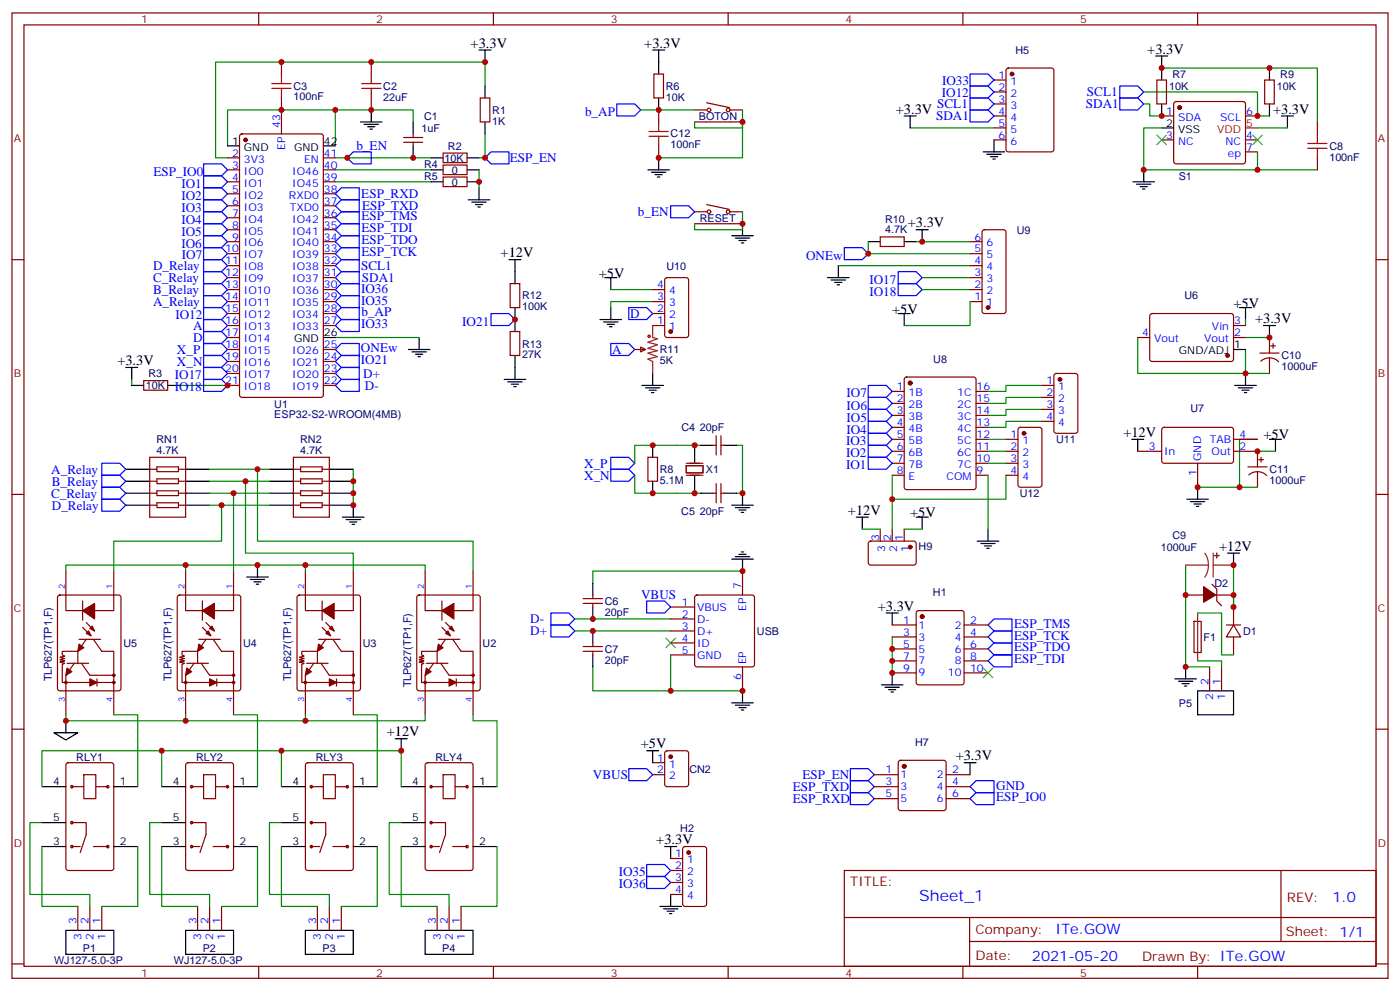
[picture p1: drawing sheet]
<svg xmlns="http://www.w3.org/2000/svg" width="412mm" height="292mm" viewBox="0 0 412 292" stroke-linecap="round" stroke-linejoin="round" font-family="sans-serif">
<g fill="none" stroke="#870000" stroke-width=".35">
<path d="M3.5 3.8h405.4v284.3h-405.4zM7.1 7.3h398.2v277.3h-398.2zM76.2 3.8v3.5M82.9 18.3v3.5M109.4 18.3v3.5M145.3 3.8v3.5M214.5 3.8v3.5M283.6 3.8v3.5M352.8 3.8v3.5M70.8 39.6l.5-.2h23.2l.7 .5v76.4l-.4 .7-23.5 .1-.7-.5v-76.5zM82.9 28.9v10.5M109.4 28.9v3.5"/>
<path d="M121.7 39.4v1.1M141.5 28.9h2.8v7h-2.8zM192.6 21.8h2.8v7.1h-2.8zM194 32.4v3.5M204.6 35.9h14.1M204.6 32.4h3.5M208.1 30.3l6.7 1.4M215.2 32.4h3.5M292.8 34.1h3.5M292.8 23.6h3.5M292.8 27.1h3.5M292.8 30.6h3.5"/>
<path d="M292.8 37.7h3.5M296.6 20.2l.4-.2h12.7l.7 .5v23.5l-.4 .7h-13l-.6-.4-.1-23.6zM340.8 23.6h2.8v7h-2.8zM342.2 34.1h3.5M346 30.1l.4-.2h19.8l.5 .2 .2 .5v17l-.2 .5-.5 .2h-19.8l-.5-.3-.2-.4v-17zM366.9 34.1h3.5M372.5 23.6h2.9v7h-2.9zM388.1 35.9v3.5M67 46.5h3.6M67 50h3.6M67 53.6h3.6M67 57.1h3.6"/>
<path d="M95.2 46.5h3.6M95.2 50h3.6M95.2 53.6h3.6M95.2 57.1h3.6M118.9 41.9h5.6M118.9 40.5h5.6M121.7 41.9v1.1M130.5 48.6h7.1v2.8h-7.1zM130.5 52.1h7.1v2.9h-7.1zM130.5 45.1h7.1v2.8h-7.1zM194 43v3.5M292.8 41.2h3.5"/>
<path d="M342.2 41.2h3.5M366.9 41.2h3.5M366.9 44.7h3.5M388.1 46.5v3.5M3.5 76.5h3.6M67 60.6h3.6M67 64.1h3.6M67 67.7h3.6M67 71.2h3.6M67 74.7h3.6M67 78.2h3.6M95.2 60.6h3.6"/>
<path d="M95.2 64.1h3.6M95.2 67.7h3.6M95.2 71.2h3.6M95.2 74.7h3.6M95.2 78.2h3.6M204.6 65.9h14.1M204.6 62.4h3.5M208.1 60.3l6.7 1.4M215.2 62.4h3.5M259.3 69.8h7v2.8h-7zM285.8 71.2h3.5M285.8 74.7h3.5"/>
<path d="M285.8 78.2h3.5M289.5 67.9l.5-.2h5.6l.7 .4v23.6l-.4 .6-5.9 .1-.7-.5v-23.5zM405.3 76.5h3.6M67 81.8h3.6M67 85.3h3.6M67 88.8h3.6M67 92.4h3.6M67 95.9h3.6M67 99.4h3.6M95.2 81.8h3.6M95.2 85.3h3.6M95.2 88.8h3.6"/>
<path d="M95.2 92.4h3.6M95.2 95.9h3.6M150.3 83.5h2.8v7.1h-2.8zM150.3 97.6h2.8v7.1h-2.8zM192.3 85.3h3.5M192.3 88.8h3.5M192.3 92.4h3.5M192.3 95.9h3.5M196 82l.5-.2h5.6l.7 .4v16.5l-.4 .7h-5.9l-.7-.4v-16.5zM285.8 81.8h3.5M285.8 85.3h3.5M285.8 88.8h3.5"/>
<path d="M335.1 99.4h3.6M338.9 92.6l.5-.2h23.5l.5 .7-.1 12.9-.6 .5-23.6-.1-.4-.6v-12.7zM363.4 95.9h3.5M363.4 99.4h3.5M373.9 99.4v4.6M42.3 112.1h7.1v2.8h-7.1zM67 102.9h3.6M67 106.5h3.6M67 110h3.6M67 113.5h3.6M95.2 102.9h3.6M95.2 106.5h3.6"/>
<path d="M95.2 110h3.6M95.2 113.5h3.6M187 102.9h3.1M188.7 102.2l1.4 .7-1.4 .7zM262.8 115.3h3.5M262.8 118.8h3.5M266.6 111.3l.5-.2h19.7l.7 .4v32l-.4 .7h-20l-.7-.4-.1-32zM287.5 115.3h3.5M287.5 118.8h3.5M306.9 113.5h3.5M306.9 117.1h3.5M310.7 110.2l.4-.2h5.7l.6 .4 .1 16.5-.5 .7h-5.9l-.6-.4-.1-16.5z"/>
<path d="M371.1 104h5.7M371.4 106.4a3.8 3.8 0 0 1 5.2 .1M373.9 105.4v4.6M374.3 101.9h1.4M375 101.2v1.4M44.1 134.7h10.6v17.6h-10.6zM44.1 138.2h2.1M46.2 137.5h6.4v1.4h-6.4zM52.6 138.2h2.1M86.4 134.7h10.6v17.6h-10.6zM86.4 138.2h2.1M88.5 137.5h6.4v1.4h-6.4z"/>
<path d="M94.9 138.2h2.1M190.9 134.7h2.8v7h-2.8zM209.9 131.2h1.1M211 128.3v5.7M212.4 128.3v5.7M212.4 131.2h1M262.8 122.3h3.5M262.8 125.9h3.5M262.8 129.4h3.5M262.8 132.9h3.5M262.8 136.5h3.5M262.8 140h3.5"/>
<path d="M287.5 122.3h3.5M287.5 125.9h3.5M287.5 129.4h3.5M287.5 132.9h3.5M287.5 136.5h3.5M287.5 140h3.5M296.3 129.4h3.6M296.3 132.9h3.6M296.3 136.5h3.6M296.3 140h3.6M300.1 126.1l.5-.2h5.6l.7 .4v16.5l-.4 .7h-5.9l-.7-.5v-16.4zM306.9 120.6h3.5"/>
<path d="M306.9 124.1h3.5M335.1 132.9h7.1M342.4 126.1l.5-.2h20l.5 .7-.1 9.4-.6 .5-20.1-.1-.4-.7v-9.1zM352.8 136.5v7M363.4 129.4h7M363.4 132.9h7v4.6M367.6 137.5h5.6M367.9 139.9a3.8 3.8 0 0 1 5.2 .2M370.4 138.9v4.6M370.8 135.4h1.4M371.5 134.7v1.4M3.5 145.6h3.6"/>
<path d="M44.1 148.8h2.1M44.1 145.3h2.1M44.1 141.7h2.1M46.2 141h6.4v1.5h-6.4zM46.2 144.6h6.4v1.4h-6.4zM46.2 148.1h6.4v1.4h-6.4zM52.6 148.8h2.1M52.6 145.3h2.1M52.6 141.7h2.1M86.4 148.8h2.1M86.4 145.3h2.1M86.4 141.7h2.1"/>
<path d="M88.5 141h6.4v1.5h-6.4zM88.5 144.6h6.4v1.4h-6.4zM88.5 148.1h6.4v1.4h-6.4zM94.9 148.8h2.1M94.9 145.3h2.1M94.9 141.7h2.1M209.9 145.3h1.1M211 142.5v5.6M212.4 145.3h1M212.4 142.5v5.6M256 159.6l.5-.2h12.9l.5 .7-.1 5.9-.6 .4h-13l-.4-.7v-5.6zM259.3 155.9v3.5"/>
<path d="M262.8 155.9v3.5M266.3 155.9v3.5M405.3 145.6h3.6M17.2 175.5l.4-.2h17.3l.7 .4v27.1l-.4 .6-17.6 .1-.6-.5-.1-27zM19.4 168.2v11.6h14.1v-11.6M24.3 177v5.7M52.4 175.5l.5-.2h17.3l.7 .4v27.1l-.5 .6-17.5 .1-.6-.5-.1-27zM54.7 168.2v11.6h14.1v-11.6M59.6 177v5.7M87.7 175.5l.5-.2h17.3l.6 .4 .1 27.1-.5 .6-17.5 .1-.7-.5v-27zM90 168.2v11.6h14.1v-11.6M94.9 177v5.7"/>
<path d="M123 175.5l.5-.2h17.3l.6 .4 .1 27.1-.5 .6-17.5 .1-.7-.5v-27zM125.2 168.2v11.6h14.1v-11.6M130.2 177v5.7M171.8 177.7h5.6M171.8 176.3h5.6M174.6 175.3v1M174.6 177.7v1.1M197.6 178.8h7M204.8 175.5l.5-.2h16.2l.5 .2 .2 .5v19.7l-.2 .5-.5 .2h-16.2l-.5-.2-.2-.5v-19.7zM218.7 168.2v7.1M349.2 175.3h5.3M357 172.1l1.4 1.4v3.5l1.4 1.4"/>
<path d="M358.1 175.3h5.3M363.4 178.8v5.3M19.8 195.4h6.3M21.9 195.4l-2.5 3.5v11.6M22.9 191.8h-4.6v1.1l.7 .4-1.4 .3 1.4 .4-1.4 .3 1.4 .4-1.4 .3 1.4 .4-.7 .3v5.3h15.2M22.9 191.8v3.6M23.3 188.3h6.3M24 195.4l2.5 3.5h7M24.3 184.8l2.5 2.5M25.4 183.4l2.5 2.4M25.4 188.3l-2.5 3.5M27.5 188.3l2.5 3.5h3.5v18.7"/>
<path d="M28.6 200v2.1M55 195.4h6.4M57.1 195.4l-2.4 3.5v11.6M58.2 191.8h-4.6v1.1l.7 .4-1.4 .3 1.4 .4-1.4 .3 1.4 .4-1.4 .3 1.4 .4-.7 .3v5.3h15.2M58.2 191.8v3.6M58.6 188.3h6.3M59.3 195.4l2.4 3.5h7.1M59.6 184.8l2.5 2.5M60.7 183.4l2.4 2.4M60.7 188.3l-2.5 3.5M62.8 188.3l2.5 3.5h3.5v18.7M63.9 200v2.1"/>
<path d="M90.3 195.4h6.4M92.4 195.4l-2.4 3.5v11.6M93.5 191.8h-4.6v1.1l.7 .4-1.4 .3 1.4 .4-1.4 .3 1.4 .4-1.4 .3 1.4 .4-.7 .3v5.3h15.2M93.5 191.8v3.6M93.8 188.3h6.4M94.5 195.4l2.5 3.5h7.1M94.9 184.8l2.5 2.5M96 183.4l2.4 2.4M96 188.3l-2.5 3.5M98.1 188.3l2.4 3.5h3.6v18.7M99.1 200v2.1M125.6 195.4h6.3"/>
<path d="M127.7 195.4l-2.5 3.5v11.6M128.8 191.8h-4.6v1.1l.7 .4-1.4 .3 1.4 .4-1.4 .3 1.4 .4-1.4 .3 1.4 .4-.7 .3v5.3h15.1M128.8 191.8v3.6M129.1 188.3h6.4M129.8 195.4l2.5 3.5h7M130.2 184.8l2.4 2.5M131.2 183.4l2.5 2.4M131.2 188.3l-2.4 3.5M133.3 188.3l2.5 3.5h3.5v18.7M134.4 200v2.1M171.8 191.8h5.6M171.8 190.4h5.6"/>
<path d="M174.6 189.4v1M174.6 191.8v1.1M197.6 182.3h7M197.6 185.8h7M197.6 189.4h7M197.6 192.9h7M218.7 196.4v7.1M262.8 184.1h7.1M262.8 187.6h7.1M262.8 191.1h7.1M262.8 194.7h7.1M262.8 198.2h7.1"/>
<path d="M270.1 180.1l.5-.3h12.7l.6 .5 .1 20.7-.5 .7h-12.9l-.7-.4v-20.7zM284 184.1h7M284 187.6h7M284 191.1h7M284 194.7h7M284 198.2h7M351.7 183l2.1 .1v9.1h-2.1zM356.3 196.4v7.1M359.8 196.4v7.1M361.2 184.1h4.3M363.4 184.1l2.1 3.5h-4.3zM363.4 187.6v5.3"/>
<path d="M3.5 214.8h3.6M405.3 214.8h3.6M19.6 224.9l.5-.3h12.7l.7 .5v30.6l-.4 .6-13 .1-.6-.5-.1-30.5zM21.2 231.7h3.5M24.7 228.2h3.5v7h-3.5zM28.2 231.7h3.5M54.9 224.9l.5-.3h12.7l.6 .5 .1 30.6-.5 .6-12.9 .1-.7-.5v-30.5zM56.4 231.7h3.6M60 228.2h3.5v7h-3.5zM63.5 231.7h3.5M90.2 224.9l.5-.3h12.7l.6 .5 .1 30.6-.5 .6-12.9 .1-.7-.5v-30.5zM91.7 231.7h3.5"/>
<path d="M95.2 228.2h3.6v7h-3.6zM98.8 231.7h3.5M125.5 224.9l.4-.3h12.7l.7 .5v30.6l-.4 .6-13 .1-.6-.5-.1-30.5zM127 231.7h3.5M130.5 228.2h3.6v7h-3.6zM134.1 231.7h3.5M192.3 224.6h3.5M192.3 228.2h3.5M196 221.3l.5-.2h5.6l.7 .5v9.4l-.4 .6-5.9 .1-.7-.5v-9.4zM257.5 231.7h7.1M257.5 228.2h7.1M257.5 235.2h7.1"/>
<path d="M264.8 224.1l.5-.2h12.7l.5 .2 .2 .5v13.5l-.2 .5-.5 .2h-12.7l-.5-.3-.2-.4v-13.5zM278.7 231.7h7.1M278.7 228.2h7.1M278.7 235.2h7.1M21.2 242.3h4.2v3.5l-1.8 5.3M21.2 249.3h2.4M27.5 249.3h4.2M56.4 242.3h4.3v3.5l-1.8 5.3M56.4 249.3h2.5M62.8 249.3h4.2M91.7 242.3h4.3v3.5l-1.8 5.3M91.7 249.3h2.5"/>
<path d="M98.1 249.3h4.2M127 242.3h4.2v3.5l-1.7 5.3M127 249.3h2.5M133.3 249.3h4.3M197.6 252.9h3.5M197.6 256.4h3.5M197.6 259.9h3.5M201.3 249.5l.5-.2h5.6l.7 .5v16.5l-.4 .6-5.9 .1-.7-.5v-16.5zM248.7 256.4h156.6v28.2h-156.6zM377.3 256.4v20.9M22.9 267v7M26.5 267v7"/>
<path d="M30 267v7M58.2 267v7M61.7 267v7M65.3 267v7M93.5 267v7M97 267v7M100.5 267v7M128.8 267v7M132.3 267v7M135.8 267v7M197.6 263.5h3.5M248.7 270.2h156.5"/>
<path d="M285.6 277.3h119.6M285.6 270.2v14.2M3.5 283.9h3.6M76.2 284.6v3.5M145.3 284.6v3.5M214.5 284.6v3.5M283.6 284.6v3.5M352.8 284.6v3.5M405.3 283.9h3.6"/>
<circle cx="208.8" cy="32.4" r=".53"/>
<circle cx="214.5" cy="32.4" r=".53"/>
<circle cx="208.8" cy="62.4" r=".53"/>
<circle cx="214.5" cy="62.4" r=".53"/>
<circle cx="33.5" cy="198.9" r=".35"/>
<circle cx="68.8" cy="198.9" r=".35"/>
<circle cx="104.1" cy="198.9" r=".35"/>
<circle cx="139.3" cy="198.9" r=".35"/>
<circle cx="19.4" cy="201" r=".35"/>
<circle cx="33.5" cy="201" r=".35"/>
<circle cx="54.7" cy="201" r=".35"/>
<circle cx="68.8" cy="201" r=".35"/>
<circle cx="90" cy="201" r=".35"/>
<circle cx="104.1" cy="201" r=".35"/>
<circle cx="125.2" cy="201" r=".35"/>
<circle cx="139.3" cy="201" r=".35"/>
<circle cx="21.2" cy="231.7" r=".35"/>
<circle cx="31.8" cy="231.7" r=".35"/>
<circle cx="56.4" cy="231.7" r=".35"/>
<circle cx="67" cy="231.7" r=".35"/>
<circle cx="91.7" cy="231.7" r=".35"/>
<circle cx="102.3" cy="231.7" r=".35"/>
<circle cx="127" cy="231.7" r=".35"/>
<circle cx="137.6" cy="231.7" r=".35"/>
<circle cx="21.2" cy="249.3" r=".35"/>
<circle cx="21.2" cy="242.3" r=".35"/>
<circle cx="31.8" cy="249.3" r=".35"/>
<circle cx="56.4" cy="249.3" r=".35"/>
<circle cx="56.4" cy="242.3" r=".35"/>
<circle cx="67" cy="249.3" r=".35"/>
<circle cx="91.7" cy="249.3" r=".35"/>
<circle cx="91.7" cy="242.3" r=".35"/>
<circle cx="102.3" cy="249.3" r=".35"/>
<circle cx="127" cy="249.3" r=".35"/>
<circle cx="127" cy="242.3" r=".35"/>
<circle cx="137.6" cy="249.3" r=".35"/>
</g>
<g fill="none" stroke="#008700" stroke-width=".35">
<path d="M98.8 32.4h22.9v3.5M142.9 25.3v-7h-79.4v28.2h3.5M142.9 39.4v7.1h-1.8M188.7 32.4h15.9M218.7 32.4v5.3h-14.1v-1.8M218.7 35.9v10.6h-24.7M268.1 37.7h24.7M336.9 27.1h33.5v7h3.5M336.9 30.6h1.8v3.5h3.5M342.2 37.7h-5.3v12.3h33.5v-5.3M342.2 20h45.9v15.9M370.4 37.7h8.8"/>
<path d="M67 43v-10.6h31.8v10.6M98.8 46.5h28.2M98.8 50h28.2M98.8 53.6h28.2M141.1 50v5.3M370.4 50h17.7M218.7 62.4v5.3h-14.1v-1.8M246.9 78.2h38.9M255.8 71.2v3.5h30M269.9 71.2h15.9M98.8 99.4h24.7M179.9 85.3h12.4"/>
<path d="M192.3 88.8h-12.4v1.8M271.6 85.3h14.2M271.6 81.8h14.2M285.8 88.8v7.1h-19.5M335.1 99.4v10.6h31.8v-7.1M366.9 99.4h7M366.9 94.1v1.8M38.8 111.8v1.7M52.9 113.5h14.1M306.9 113.5h-10.6v1.8h-5.3M306.9 117.1h-10.6v1.7h-5.3M366.9 110h7"/>
<path d="M61.7 138.2h17.7M75.8 138.2v21.2h63.5v8.8M104.1 138.2v10.6M187 140v5.3h19.4M206.4 131.2h-19.4v5.3M217 131.2h1.7v14.1h-1.7M262.8 140v15.9M291 140v15.9M291 129.4h5.3M291 132.9h5.3M291 136.5h5.3M296.3 140v7h-33.5"/>
<path d="M306.9 120.6h-10.6v1.7h-5.3M306.9 124.1h-10.6v1.8h-5.3M370.4 129.4h-5.3v14.1M370.4 132.9h5.3M61.7 145.3h17.7M61.7 141.7h17.7M61.7 148.8h17.7M65.3 148.8v10.6h-31.8v8.8M68.8 145.3v22.9M72.3 141.7v21.2h31.8v5.3M254 155.9h5.3M266.3 155.9h5.3"/>
<path d="M352.8 143.5h17.6M19.4 168.2v-1.8h105.8v1.8M54.7 166.4v1.8M90 166.4v1.8M218.7 168.2h-44.1v3.5M349.2 166.4v30h7.1M363.4 166.4v12.4M169.3 182.3h28.3M169.3 185.8h28.3M174.6 196.4v7.1h23M197.6 192.9v10.6h21.1M262.8 187.6v10.6"/>
<path d="M352.8 194.7h7v1.7M352.8 180.6h7v12.3h3.6M19.4 210.5v1.8h105.8v-1.8M33.5 210.5h7.1v21.2M54.7 210.5v1.8M68.8 210.5h7v21.2M90 210.5v1.8M104.1 210.5h7v21.2M139.3 210.5v1.8h7.1v19.4M47.6 221.1h-35.3v10.6M82.9 231.7v-10.6h35.3v10.6M82.9 221.1h-35.3v10.6"/>
<path d="M12.3 249.3v17.7h10.6M12.3 242.3h-3.5v21.2h17.7v3.5M40.6 249.3v17.7h-10.6M47.6 242.3h-3.5v21.2h17.6v3.5M47.6 249.3v17.7h10.6M75.8 249.3v17.7h-10.5M82.9 242.3h-3.5v21.2h17.6v3.5M82.9 249.3v17.7h10.6M111.1 249.3v17.7h-10.6M118.2 242.3h-3.5v21.2h17.6v3.5M118.2 249.3v17.7h10.6M146.4 249.3v17.7h-10.6"/>
</g>
<g fill="none" stroke="#00f" stroke-width=".35">
<path d="M181.7 30.6h5.3l1.7 1.8-1.7 1.7h-5.3zM285.8 28.9h5.2l1.8 1.7-1.8 1.8h-5.2zM285.8 32.4h5.2l1.8 1.7-1.8 1.8h-5.2zM285.8 21.8h5.2l1.8 1.8-1.8 1.7h-5.2zM285.8 25.3h5.2l1.8 1.8-1.8 1.8h-5.2zM329.8 28.9h5.3l1.8 1.7-1.8 1.8h-5.3zM329.8 25.3h5.3l1.8 1.8-1.8 1.8h-5.3zM60 48.3h5.3l1.7 1.7-1.7 1.8h-5.3zM60 58.8h5.3l1.7 1.8-1.7 1.8h-5.3zM60 55.3h5.3l1.7 1.8-1.7 1.7h-5.3zM60 51.8h5.3l1.7 1.8-1.7 1.7h-5.3zM98.8 57.1l1.7-1.8h5.3v3.5h-5.3z"/>
<path d="M102.3 46.5l1.8-1.8h5.3v3.6h-5.3zM142.9 46.5l1.7-1.8h5.3v3.6h-5.3zM60 76.5h5.3l1.7 1.7-1.7 1.8h-5.3zM60 69.4h5.3l1.7 1.8-1.7 1.8h-5.3zM60 65.9h5.3l1.7 1.8-1.7 1.7h-5.3zM60 62.4h5.3l1.7 1.7-1.7 1.8h-5.3zM60 73h5.3l1.7 1.7-1.7 1.8h-5.3zM98.8 60.6l1.7-1.8h5.3v3.6h-5.3zM98.8 64.1l1.7-1.7h5.3v3.5h-5.3zM98.8 74.7l1.7-1.7h5.3v3.5h-5.3zM98.8 71.2l1.7-1.8h5.3v3.6h-5.3zM98.8 67.7l1.7-1.8h5.3v3.5h-5.3z"/>
<path d="M98.8 78.2l1.7-1.7h5.3v3.5h-5.3zM197.6 60.6h5.2l1.8 1.8-1.8 1.7h-5.2zM248.7 73h5.3l1.8 1.7-1.8 1.8h-5.3zM60 80h5.3l1.7 1.8-1.7 1.7h-5.3zM60 83.5h5.3l1.7 1.8-1.7 1.8h-5.3zM60 87.1h5.3l1.7 1.7-1.7 1.8h-5.3zM60 97.6h5.3l1.7 1.8-1.7 1.8h-5.3zM60 94.1h5.3l1.7 1.8-1.7 1.7h-5.3zM60 90.6h5.3l1.7 1.8-1.7 1.7h-5.3zM98.8 81.8l1.7-1.8h5.3v3.5h-5.3zM98.8 88.8l1.7-1.7h5.3v3.5h-5.3zM98.8 95.9l1.7-1.8h5.3v3.5h-5.3z"/>
<path d="M98.8 92.4l1.7-1.8h5.3v3.5h-5.3zM100.5 83.5h5.3v3.6h-5.3l-1.7-1.8zM144.6 92.4h5.3l1.8 1.7-1.8 1.8h-5.3zM185.2 90.6h5.3l1.8 1.8-1.8 1.7h-5.3zM264.6 80h5.3l1.7 1.8-1.7 1.7h-5.3zM264.6 83.5h5.3l1.7 1.8-1.7 1.8h-5.3zM60 101.2h5.3l1.7 1.7-1.7 1.8h-5.3zM60 104.7h5.3l1.7 1.8-1.7 1.7h-5.3zM60 111.8h5.3l1.7 1.7-1.7 1.8h-5.3zM60 108.2h5.3l1.7 1.8-1.7 1.8h-5.3zM98.8 110l1.7-1.8h5.3v3.6h-5.3zM98.8 113.5l1.7-1.7h5.3v3.5h-5.3z"/>
<path d="M98.8 106.5l1.7-1.8h5.3v3.5h-5.3zM100.5 101.2h5.3v3.5h-5.3l-1.7-1.8zM179.9 101.2h5.3l1.8 1.7-1.8 1.8h-5.3zM255.8 113.5h5.3l1.7 1.8-1.7 1.8h-5.3zM255.8 117.1h5.3l1.7 1.7-1.7 1.8h-5.3zM30 136.5h5.3l1.7 1.7-1.7 1.8h-5.3zM30 140h5.3l1.7 1.7-1.7 1.8h-5.3zM179.9 138.2h5.3l1.8 1.8-1.8 1.7h-5.3zM179.9 134.7h5.3l1.8 1.8-1.8 1.7h-5.3zM255.8 120.6h5.3l1.7 1.7-1.7 1.8h-5.3zM255.8 124.1h5.3l1.7 1.8-1.7 1.7h-5.3zM255.8 127.6h5.3l1.7 1.8-1.7 1.8h-5.3z"/>
<path d="M255.8 131.2h5.3l1.7 1.7-1.7 1.8h-5.3zM255.8 134.7h5.3l1.7 1.8-1.7 1.7h-5.3zM30 143.5h5.3l1.7 1.8-1.7 1.7h-5.3zM30 147h5.3l1.7 1.8-1.7 1.8h-5.3zM190.5 177h5.3l1.8 1.8-1.8 1.8h-5.3zM162.3 180.6h5.3l1.7 1.7-1.7 1.8h-5.3zM162.3 184.1h5.3l1.7 1.7-1.7 1.8h-5.3zM291 184.1l1.8-1.8h5.3v3.5h-5.3zM291 187.6l1.8-1.8h5.3v3.6h-5.3zM291 191.1l1.8-1.7h5.3v3.5h-5.3zM291 194.7l1.8-1.8h5.3v3.5h-5.3zM185.2 226.4h5.3l1.8 1.8-1.8 1.7h-5.3z"/>
<path d="M250.5 226.4h5.3l1.7 1.8-1.7 1.7h-5.3zM250.5 229.9h5.3l1.7 1.8-1.7 1.8h-5.3zM250.5 233.5h5.3l1.7 1.7-1.7 1.8h-5.3zM285.8 231.7l1.7-1.8h5.3v3.6h-5.3zM287.5 233.5h5.3v3.5h-5.3l-1.7-1.8zM190.5 254.6h5.3l1.8 1.8-1.8 1.8h-5.3zM190.5 258.2h5.3l1.8 1.7-1.8 1.8h-5.3z"/>
</g>
<g fill="none" stroke="#000" stroke-width=".35">
<path d="M141.1 14.7h3.5M142.9 14.7v3.6M192.3 14.7h3.5M194 14.7v7.1M340.4 16.5h3.6M342.2 16.5v7.1M106.2 35.9h6.3M107.2 36.6h4.3M108.3 37.3h2.1M109 38h.7M109.4 32.4v3.5M121.7 35.9v3.5"/>
<path d="M142.9 25.3v3.6M142.9 35.9v3.5M194 28.9v3.5M266.3 34.1h3.6M268.1 34.1v3.6M342.2 37.7h3.5M342.2 30.6v3.5M373.9 20v3.6M373.9 30.6v3.5M377.5 34.1h3.5M379.2 34.1v3.6M67 43h3.6"/>
<path d="M95.2 43h3.6M121.7 43v3.5M127 53.6h3.5M127 50h3.5M127 46.5h3.5M137.6 53.6h3.5M137.6 50h3.5M137.6 46.5h3.5M137.9 58.8h6.4M139 59.5h4.2M141.1 55.3v3.5M190.9 50h6.3"/>
<path d="M191.9 50.7h4.2M193 51.4h2.1M193.7 52.1h.7M194 46.5v3.5M289.6 44.7h6.4M290.7 45.4h4.2M291.7 46.1h2.2M292.5 46.8h.7M292.8 41.2v3.5M333.7 53.6h6.4M334.8 54.3h4.2M335.8 55h2.2"/>
<path d="M336.5 55.7h.8M336.9 50v3.6M140.1 60.3h2.1M140.8 61h.7M149.9 76.5h3.6M151.7 76.5v7M215.5 69.4h6.4M216.6 70.1h4.2M217.7 70.8h2.1M218.4 71.5h.7M218.7 65.9v3.5M246.9 78.2v3.6"/>
<path d="M255.8 71.2h3.5M266.3 71.2h3.6M269.9 67.7h3.5M271.6 67.7v3.5M95.2 99.4h3.6M123.5 99.4v3.5M151.7 90.6v7M176.7 94.1h6.4M177.8 94.8h4.2M178.2 81.8h3.5M178.9 95.5h2.1M179.6 96.2h.7"/>
<path d="M179.9 81.8v3.5M179.9 90.6v3.5M243.8 81.8h6.3M244.8 82.5h4.3M245.9 83.2h2.1M246.6 83.9h.7M264.6 92.4h3.5M266.3 92.4v3.5M365.1 90.6h3.6M366.9 90.6v3.5M372.2 95.9h3.5M373.9 95.9v3.5"/>
<path d="M37 108.2h3.6M38.8 108.2v3.6M38.8 113.5h3.5M49.4 113.5h3.5M120.3 102.9h6.3M121.4 103.6h4.2M122.4 104.4h2.1M123.1 105.1h.7M148.5 111.8h6.4M149.6 112.5h4.2M150.6 113.2h2.2M151.3 113.9h.7"/>
<path d="M151.7 104.7v7.1M189.1 113.5h6.3M190.1 114.2h4.3M191.2 114.9h2.1M191.9 115.6h.7M192.3 110v3.5M363.4 102.9h3.5M363.7 113.5h6.4M364.8 114.2h4.2M365.8 114.9h2.1M366.5 115.6h.7M366.9 110v3.5"/>
<path d="M37 138.2h7.1M54.7 138.2h7M79.4 138.2h7M97 138.2h7.1M192.3 131.2v3.5M204.6 131.2v5.3M204.6 140v5.3M206.4 131.2h3.5M213.4 131.2h3.6M333.4 129.4h3.5M335.1 129.4v3.5M373.9 129.4h3.6"/>
<path d="M375.7 129.4v3.5M37 148.8h7.1M37 141.7h7.1M37 145.3h7.1M54.7 148.8h7M54.7 141.7h7M54.7 145.3h7M79.4 148.8h7M79.4 141.7h7M79.4 145.3h7M97 148.8h7.1v3.5M97 141.7h7.1"/>
<path d="M97 145.3h7.1M100.9 152.3h6.3M102 153h4.2M103 153.7h2.1M103.7 154.4h.7M192.3 141.7v3.6M206.4 145.3h3.5M213.4 145.3h3.6M215.5 148.8h6.4M216.6 149.5h4.2M217.7 150.2h2.1M218.4 150.9h.7"/>
<path d="M218.7 145.3v3.5M252.2 152.3h3.6M254 152.3v3.6M269.9 152.3h3.5M271.6 152.3v3.6M287.9 159.4h6.3M291 155.9v3.5M349.6 147h6.4M350.7 147.7h4.2M351.7 148.4h2.1M352.4 149.2h.7M352.8 143.5v3.5"/>
<path d="M72.7 170h6.3M73.7 170.7h4.3M74.8 171.4h2.1M75.5 172.1h.7M75.8 166.4v3.6M174.6 171.7v3.6M174.6 178.8v3.5M215.5 164.7h6.4M216.6 164h4.2M217.7 163.3h2.1M218.4 162.6h.7M218.7 164.7v3.5"/>
<path d="M288.9 160.1h4.3M290 160.8h2.1M290.7 161.5h.7M361.6 162.9h3.5M363.4 162.9v3.5M174.6 185.8v3.6M174.6 192.9v3.5M261.1 180.6h3.5M262.8 180.6v3.5M262.8 198.2v3.5M346.1 200h6.3M349.2 196.4v3.6"/>
<path d="M15.9 215.8h7l-3.5 2.1zM19.4 212.3v3.5M116.4 217.6h3.5M118.2 217.6v3.5M215.5 207h6.4M216.6 207.7h4.2M217.7 208.4h2.1M218.4 209.1h.7M218.7 203.5v3.5M259.6 201.7h6.4M260.7 202.4h4.2M261.8 203.1h2.1"/>
<path d="M262.5 203.8h.7M347.1 200.7h4.3M348.2 201.4h2.1M348.9 202.1h.7M352.8 203.5h10.6v7h-10.6zM12.3 231.7h7.1M33.5 231.7h7.1M47.6 231.7h7.1M68.8 231.7h7M82.9 231.7h7.1M104.1 231.7h7M118.2 231.7h7"/>
<path d="M139.3 231.7h7.1M190.5 221.1h3.5M192.3 221.1v3.5M284 224.6h3.5M285.8 224.6v3.6M12.3 249.3h7.1M12.3 242.3h7.1M33.5 249.3h7.1M47.6 249.3h7.1M47.6 242.3h7.1M68.8 249.3h7M82.9 249.3h7.1"/>
<path d="M82.9 242.3h7.1M104.1 249.3h7M118.2 249.3h7M118.2 242.3h7M139.3 249.3h7.1M195.8 249.3h3.5M197.6 249.3v3.6M19.4 274h14.1v7.1h-14.1zM54.7 274h14.1v7.1h-14.1zM90 274h14.1v7.1h-14.1zM125.2 274h14.1v7.1h-14.1zM194.4 267h6.3"/>
<path d="M195.4 267.7h4.3M196.5 268.4h2.1M197.2 269.1h.7M197.6 263.5v3.5"/>
</g>
<path d="M340.8 39.8l2.8 2.8M343.6 39.8l-2.8 2.8M369 39.8l2.8 2.8M371.8 39.8l-2.8 2.8M196.1 188l2.9 2.8M199 188l-2.9 2.8M289.6 196.8l2.9 2.8M292.5 196.8l-2.9 2.8" fill="none" stroke="#3c3" stroke-width=".35"/>
<g fill="#870000" stroke="#870000" stroke-width=".35">
<path d="M125.6 196.8l1.4 1-1.8 1.1z"/>
<path d="M131.2 186.5l.7-.7 .7 1.5z"/>
<path d="M132.3 185.1l.7-.7 .7 1.4z"/>
<path d="M130.2 179.8l3.5-2.1v4.6z"/>
<path d="M129.1 189.7l1.4 1.1-1.7 1z"/>
<path d="M132.3 200l2.1 1-2.1 1.1z"/>
<path d="M90.3 196.8l1.4 1-1.7 1.1z"/>
<path d="M96 186.5l.7-.7 .7 1.5z"/>
<path d="M97 185.1l.7-.7 .7 1.4z"/>
<path d="M94.9 179.8l3.5-2.1v4.6z"/>
<path d="M93.8 189.7l1.4 1.1-1.7 1z"/>
<path d="M97 200l2.1 1-2.1 1.1z"/>
<path d="M55 196.8l1.4 1-1.7 1.1z"/>
<path d="M60.7 186.5l.7-.7 .7 1.5z"/>
<path d="M61.7 185.1l.7-.7 .7 1.4z"/>
<path d="M59.6 179.8l3.5-2.1v4.6z"/>
<path d="M58.6 189.7l1.4 1.1-1.8 1z"/>
<path d="M61.7 200l2.2 1-2.2 1.1z"/>
<path d="M19.8 196.8l1.4 1-1.8 1.1z"/>
<path d="M25.4 186.5l.7-.7 .7 1.5z"/>
<path d="M26.5 185.1l.7-.7 .7 1.4z"/>
<path d="M24.3 179.8l3.6-2.1v4.6z"/>
<path d="M23.3 189.7l1.4 1.1-1.8 1z"/>
<path d="M26.5 200l2.1 1-2.1 1.1z"/>
<path d="M354.5 172.8l3.6 2.5-3.6 2.1z"/>
<circle cx="347.5" cy="31.7" r=".53"/>
<circle cx="298.1" cy="21.8" r=".53"/>
<circle cx="268.1" cy="112.8" r=".53"/>
<circle cx="268.1" cy="161.1" r=".53"/>
<circle cx="271.6" cy="181.6" r=".53"/>
<circle cx="202.8" cy="251.1" r=".53"/>
<circle cx="197.6" cy="222.9" r=".53"/>
<circle cx="72.3" cy="41.2" r=".53"/>
<circle cx="266.3" cy="225.7" r=".53"/>
<circle cx="361.6" cy="104.7" r=".53"/>
<circle cx="291" cy="90.6" r=".53"/>
<circle cx="197.6" cy="97.6" r=".53"/>
<circle cx="312.2" cy="111.8" r=".53"/>
<circle cx="301.6" cy="127.6" r=".53"/>
</g>
<path d="M366.9 37.7h3.5" fill="none" stroke="#f00" stroke-width=".35"/>
<path d="M192.3 95.9v3.5l1.4 .4-2.8 1 2.8 .7-2.8 1.1 2.8 .7-2.8 .7 2.8 1.1-2.8 .7 1.4 .7v3.5M349.2 166.4h6.8M354.9 162.9l.8 1.7 .3 1.8M356 166.4l-.3 1.9-.8 1.7M357.4 166.4h6M357.4 162.9v7.1M352.8 180.6v14.1" fill="none" stroke="#8c2424" stroke-width=".35"/>
<g fill="none" stroke="#a10000" stroke-width=".35">
<path d="M80.1 26h5.6M80.1 24.6h5.6M82.9 21.8v2.8M82.9 26v2.9M106.5 26h5.7M106.5 24.6h5.7M109.4 21.8v2.8M109.4 26v2.9M191.2 38.7h5.6M194 35.9v2.8M388.1 39.4v2.9M191.2 40.1h5.6"/>
<path d="M194 40.1v2.9M385.2 43.7h5.7M385.2 42.3h5.7M388.1 43.7v2.8"/>
<circle cx="191.2" cy="99.1" r=".35"/>
</g>
<g fill="#8c2424" stroke="#8c2424" stroke-width=".35">
<path d="M358.4 162.9v1.4z"/>
<path d="M357.7 163.6l1.4 .1z"/>
</g>
<path d="M202.1 137.2h5v2.1h-5zM202.1 140h5M202.1 136.5h5" fill="none" stroke="#871200" stroke-width=".35"/>
<g fill="#c00">
<circle cx="98.8" cy="32.4" r=".88"/>
<circle cx="109.4" cy="32.4" r=".88"/>
<circle cx="370.4" cy="34.1" r=".88"/>
<circle cx="336.9" cy="50" r=".88"/>
<circle cx="370.4" cy="50" r=".88"/>
<circle cx="218.7" cy="145.3" r=".88"/>
<circle cx="19.4" cy="212.3" r=".88"/>
<circle cx="54.7" cy="212.3" r=".88"/>
<circle cx="90" cy="212.3" r=".88"/>
<circle cx="118.2" cy="221.1" r=".88"/>
<circle cx="82.9" cy="221.1" r=".88"/>
<circle cx="47.6" cy="221.1" r=".88"/>
<circle cx="104.1" cy="148.8" r=".88"/>
<circle cx="104.1" cy="145.3" r=".88"/>
<circle cx="104.1" cy="141.7" r=".88"/>
<circle cx="65.3" cy="148.8" r=".88"/>
<circle cx="68.8" cy="145.3" r=".88"/>
<circle cx="72.3" cy="141.7" r=".88"/>
<circle cx="54.7" cy="166.4" r=".88"/>
<circle cx="90" cy="166.4" r=".88"/>
<circle cx="75.8" cy="166.4" r=".88"/>
<circle cx="102.3" cy="46.5" r=".88"/>
<circle cx="141.1" cy="53.6" r=".88"/>
<circle cx="366.9" cy="110" r=".88"/>
<circle cx="373.9" cy="99.4" r=".88"/>
<circle cx="142.9" cy="46.5" r=".88"/>
<circle cx="142.9" cy="18.3" r=".88"/>
<circle cx="349.3" cy="196.4" r=".88"/>
<circle cx="218.7" cy="65.9" r=".88"/>
<circle cx="218.7" cy="35.9" r=".88"/>
<circle cx="194" cy="32.4" r=".88"/>
<circle cx="363.4" cy="178.8" r=".88"/>
<circle cx="363.4" cy="175.3" r=".88"/>
<circle cx="255.8" cy="74.7" r=".88"/>
<circle cx="271.6" cy="71.2" r=".88"/>
<circle cx="218.7" cy="203.5" r=".88"/>
<circle cx="75.8" cy="138.2" r=".88"/>
<circle cx="262.8" cy="147" r=".88"/>
<circle cx="262.8" cy="198.2" r=".88"/>
<circle cx="262.8" cy="191.1" r=".88"/>
<circle cx="262.8" cy="194.7" r=".88"/>
<circle cx="218.7" cy="168.2" r=".88"/>
<circle cx="197.6" cy="203.5" r=".88"/>
<circle cx="82.9" cy="32.4" r=".88"/>
<circle cx="67" cy="113.5" r=".88"/>
<circle cx="192.3" cy="145.3" r=".88"/>
<circle cx="192.3" cy="131.2" r=".88"/>
<circle cx="82.9" cy="18.3" r=".88"/>
<circle cx="194" cy="46.5" r=".88"/>
<circle cx="363.4" cy="166.4" r=".88"/>
<circle cx="365.1" cy="143.5" r=".88"/>
<circle cx="370.4" cy="132.9" r=".88"/>
<circle cx="352.8" cy="143.5" r=".88"/>
<circle cx="151.7" cy="94.1" r=".88"/>
<circle cx="349.3" cy="175.3" r=".88"/>
<circle cx="204.6" cy="145.3" r=".88"/>
<circle cx="204.6" cy="131.2" r=".88"/>
<circle cx="121.7" cy="46.5" r=".88"/>
<circle cx="109.4" cy="18.3" r=".88"/>
<circle cx="174.6" cy="182.3" r=".88"/>
<circle cx="174.6" cy="185.8" r=".88"/>
<circle cx="342.2" cy="20" r=".88"/>
<circle cx="342.2" cy="34.1" r=".88"/>
<circle cx="373.9" cy="20" r=".88"/>
</g>
<text font-size="4.6" fill="#00f" x="270.8" y="265.4">Sheet_1</text>
<g font-size="4.2">
<text x="138.6" y="14">+3.3V</text>
<text x="189.8" y="14">+3.3V</text>
<text x="338" y="15.8">+3.3V</text>
<text x="263.9" y="33.4">+3.3V</text>
<text x="375" y="33.4">+3.3V</text>
<text x="267.4" y="67">+3.3V</text>
<text x="147.5" y="75.8">+12V</text>
<text x="176.4" y="81.8">+5V</text>
<text x="262.8" y="92.4">+5V</text>
<text x="363.4" y="90.6">+5V</text>
<text x="369.7" y="95.2">+3.3V</text>
<text x="34.6" y="107.5">+3.3V</text>
<text x="330.9" y="128.7">+12V</text>
<text x="372.2" y="129.4">+5V</text>
<text x="249.8" y="151.6">+12V</text>
<text x="268.1" y="152.3">+5V</text>
<text x="359.1" y="162.2">+12V</text>
<text x="258.6" y="179.8">+3.3V</text>
<text x="113.9" y="216.9">+12V</text>
<text x="188.7" y="220.4">+5V</text>
<text x="281.5" y="223.9">+3.3V</text>
<text x="193.3" y="248.6">+3.3V</text>
</g>
<g font-size="4.2" fill="#00f">
<text x="392.5" y="265.7">1.0</text>
<text x="310.9" y="275.2">ITe.GOW</text>
<text x="304" y="283">2021-05-20</text>
</g>
<g font-size="3.9" fill="#00f">
<text x="277.4" y="28.7">IO12</text>
<text x="277.5" y="25.2">IO33</text>
<text x="320.2" y="28.3">SCL1</text>
<text x="172.3" y="34.1">b_AP</text>
<text x="275.8" y="35.4">SDA1</text>
<text x="276.1" y="31.9">SCL1</text>
<text x="319.9" y="31.9">SDA1</text>
<text x="105" y="44.2">b_EN</text>
<text x="150.2" y="47.7">ESP_EN</text>
<text x="45.2" y="51.7">ESP_IO0</text>
<text x="53.4" y="58.8">IO2</text>
<text x="53.4" y="55.3">IO1</text>
<text x="106.4" y="58.2">ESP_RXD</text>
<text x="53.4" y="65.9">IO4</text>
<text x="53.4" y="62.4">IO3</text>
<text x="106.5" y="64.9">ESP_TMS</text>
<text x="106.6" y="61.8">ESP_TXD</text>
<text x="187.9" y="63.6">b_EN</text>
<text x="53.4" y="69.4">IO5</text>
<text x="106.5" y="71.9">ESP_TDO</text>
<text x="106.5" y="68.4">ESP_TDI</text>
<text x="53.4" y="73">IO6</text>
<text x="53.6" y="76.4">IO7</text>
<text x="106.5" y="75.5">ESP_TCK</text>
<text x="237.4" y="76.5">ONEw</text>
<text x="45.1" y="79.6">D_Relay</text>
<text x="45.1" y="83.1">C_Relay</text>
<text x="106.4" y="79.4">SCL1</text>
<text x="106.6" y="83">SDA1</text>
<text x="256.1" y="83.5">IO17</text>
<text x="45.1" y="86.6">B_Relay</text>
<text x="106.4" y="86.2">IO36</text>
<text x="106.4" y="89.7">IO35</text>
<text x="256.1" y="87.1">IO18</text>
<text x="45.1" y="90.1">A_Relay</text>
<text x="51.7" y="94">IO12</text>
<text x="106.5" y="93.1">b_AP</text>
<text x="136.2" y="95.9">IO21</text>
<text x="185.7" y="93.6">D</text>
<text x="56.9" y="100.6">D</text>
<text x="56.9" y="97.1">A</text>
<text x="106.4" y="96.7">IO33</text>
<text x="52.1" y="104.3">X_P</text>
<text x="52.1" y="107.8">X_N</text>
<text x="106.3" y="107.2">IO21</text>
<text x="106.3" y="103.8">ONEw</text>
<text x="180.4" y="104.2">A</text>
<text x="51.5" y="111.8">IO17</text>
<text x="107" y="111.3">D+</text>
<text x="51.5" y="115.3">IO18</text>
<text x="107.5" y="114.8">D-</text>
<text x="249.4" y="116.9">IO7</text>
<text x="249.4" y="124.1">IO5</text>
<text x="249.4" y="120.7">IO6</text>
<text x="249.2" y="131.2">IO3</text>
<text x="249.3" y="127.7">IO4</text>
<text x="172.1" y="137.8">X_P</text>
<text x="249.2" y="134.7">IO2</text>
<text x="15.1" y="139.6">A_Relay</text>
<text x="15.3" y="143.1">B_Relay</text>
<text x="172.1" y="141.3">X_N</text>
<text x="249.2" y="138.2">IO1</text>
<text x="15" y="146.6">C_Relay</text>
<text x="15.3" y="150.2">D_Relay</text>
<text x="188.8" y="176.6">VBUS</text>
<text x="156.2" y="183.6">D-</text>
<text x="298.7" y="184.8">ESP_TMS</text>
<text x="156.2" y="187.2">D+</text>
<text x="298.7" y="188.4">ESP_TCK</text>
<text x="298.7" y="191.9">ESP_TDO</text>
<text x="298.7" y="195.4">ESP_TDI</text>
<text x="174.7" y="229.5">VBUS</text>
<text x="233.6" y="233">ESP_TXD</text>
<text x="236.4" y="229.5">ESP_EN</text>
<text x="293.5" y="232.5">GND</text>
<text x="233.6" y="236.5">ESP_RXD</text>
<text x="293.5" y="236.1">ESP_IO0</text>
<text x="182.2" y="258">IO35</text>
<text x="182.2" y="261.5">IO36</text>
</g>
<g font-size="3.9" fill="#800">
<text x="250.5" y="261">TITLE:</text>
<text x="379.1" y="265.7">REV:</text>
<text x="287.4" y="275.2">Company:</text>
<text x="378.7" y="275.8">Sheet: 1/1</text>
<text x="287.4" y="282.9">Date:</text>
<text x="336.4" y="282.9">Drawn By: ITe.GOW</text>
</g>
<g font-size="3.2" fill="#800">
<text x="41.6" y="6.8">1</text>
<text x="110.8" y="6.8">2</text>
<text x="179.9" y="6.8">3</text>
<text x="249.1" y="6.8">4</text>
<text x="318.2" y="6.8">5</text>
<text x="4.1" y="41.9">A</text>
<text x="405.9" y="41.9">A</text>
<text x="4.1" y="111.1">B</text>
<text x="405.9" y="111.1">B</text>
<text x="4.1" y="180.2">C</text>
<text x="405.9" y="180.2">C</text>
<text x="4.1" y="249.3">D</text>
<text x="405.9" y="249.3">D</text>
<text x="41.6" y="287.6">1</text>
<text x="110.8" y="287.6">2</text>
<text x="179.9" y="287.6">3</text>
<text x="249.1" y="287.6">4</text>
<text x="318.2" y="287.6">5</text>
</g>
<g font-size="3.2" fill="#000080">
<text x="299.1" y="15.9">H5</text>
<text x="345.4" y="22.9">R7</text>
<text x="377.1" y="22.9">R9</text>
<text x="86.4" y="29.6">100nF</text>
<text x="86.4" y="26.4">C3</text>
<text x="112.9" y="29.7">22uF</text>
<text x="112.9" y="26.5">C2</text>
<text x="196.1" y="29.7">10K</text>
<text x="196.1" y="26.5">R6</text>
<text x="344.4" y="26.5">10K</text>
<text x="376.1" y="26.5">10K</text>
<text x="124.9" y="35.3">C1</text>
<text x="145" y="33.6">R1</text>
<text x="205.8" y="35.3">BOTON</text>
<text x="124.2" y="38.8">1uF</text>
<text x="145" y="36.7">1K</text>
<text x="197.6" y="40.5">C12</text>
<text x="131" y="47.6">10K</text>
<text x="132" y="44.1">R2</text>
<text x="197.6" y="43.7">100nF</text>
<text x="391.6" y="47.3">100nF</text>
<text x="391.6" y="44.1">C8</text>
<text x="124.9" y="49.4">R4</text>
<text x="124.9" y="52.9">R5</text>
<text x="133.1" y="51.1">0</text>
<text x="347.2" y="53">S1</text>
<text x="133.1" y="54.7">0</text>
<text x="206.1" y="65.3">RESET</text>
<text x="260.7" y="65.5">R10</text>
<text x="260.7" y="68.7">4.7K</text>
<text x="299.5" y="68.8">U9</text>
<text x="196.3" y="79.4">U10</text>
<text x="153.8" y="88.1">R12</text>
<text x="348.9" y="88.1">U6</text>
<text x="153.8" y="91.3">100K</text>
<text x="153.8" y="105.5">27K</text>
<text x="153.8" y="102.4">R13</text>
<text x="194.4" y="107.3">5K</text>
<text x="194.4" y="104.1">R11</text>
<text x="274.9" y="106.8">U8</text>
<text x="377.5" y="105.8">C10</text>
<text x="43.8" y="111.2">R3</text>
<text x="377.5" y="109.1">1000uF</text>
<text x="42.9" y="114.7">10K</text>
<text x="80.8" y="123.2">ESP32-S2-WROOM(4MB)</text>
<text x="80.8" y="120.1">U1</text>
<text x="350.7" y="121.5">U7</text>
<text x="46.1" y="130.4">RN1</text>
<text x="88.4" y="130.4">RN2</text>
<text x="200.7" y="127">C4</text>
<text x="206.2" y="127">20pF</text>
<text x="311.1" y="130.6">U11</text>
<text x="46.1" y="133.6">4.7K</text>
<text x="88.4" y="133.6">4.7K</text>
<text x="194.4" y="142.5">5.1M</text>
<text x="194.4" y="139.3">R8</text>
<text x="208" y="139.4">X1</text>
<text x="373.9" y="142.6">1000uF</text>
<text x="373.9" y="139.4">C11</text>
<text x="300.4" y="146.4">U12</text>
<text x="200.7" y="151.7">C5</text>
<text x="206.2" y="151.7">20pF</text>
<text x="270.6" y="161.9">H9</text>
<text x="345.4" y="158.8">C9</text>
<text x="341.9" y="162.3">1000uF</text>
<text x="357.7" y="172.9">D2</text>
<text x="178.2" y="178.2">C6</text>
<text x="274.8" y="175.7">H1</text>
<text x="178.2" y="181.3">20pF</text>
<text x="36.3" y="190.5">U5</text>
<text x="71.6" y="190.5">U4</text>
<text x="106.9" y="190.5">U3</text>
<text x="142.2" y="190.5">U2</text>
<text x="223" y="187">USB</text>
<text x="354.5" y="188.8">F1</text>
<text x="366.2" y="187">D1</text>
<text x="178.2" y="195.5">20pF</text>
<text x="178.2" y="192.3">C7</text>
<text x="15.3" y="200.7" transform="rotate(-90 15.3 200.7)">TLP627(TP1,F)</text>
<text x="50.5" y="200.7" transform="rotate(-90 50.5 200.7)">TLP627(TP1,F)</text>
<text x="85.8" y="200.7" transform="rotate(-90 85.8 200.7)">TLP627(TP1,F)</text>
<text x="121.1" y="202.5" transform="rotate(-90 121.1 202.5)">TLP627(TP1,F)</text>
<text x="347.3" y="208.2">P5</text>
<text x="269.5" y="219.7">H7</text>
<text x="22.5" y="224">RLY1</text>
<text x="57.7" y="224">RLY2</text>
<text x="93" y="224">RLY3</text>
<text x="128.3" y="224">RLY4</text>
<text x="203.1" y="227.6">CN2</text>
<text x="200.4" y="245.1">H2</text>
<text x="24.4" y="280.5">P1</text>
<text x="59.7" y="280.5">P2</text>
<text x="95" y="280.5">P3</text>
<text x="130.3" y="280.5">P4</text>
<text x="15.9" y="284">WJ127-5.0-3P</text>
<text x="51.2" y="284">WJ127-5.0-3P</text>
</g>
<g font-size="3.2" fill="#00f">
<text x="294.1" y="23.2">1</text>
<text x="294.1" y="26.7">2</text>
<text x="297.6" y="25">1</text>
<text x="297.6" y="28.5">2</text>
<text x="294.1" y="30.3">3</text>
<text x="294.1" y="33.8">4</text>
<text x="297.6" y="32">3</text>
<text x="297.6" y="35.6">4</text>
<text x="343.5" y="33.8">1</text>
<text x="347" y="35.6">SDA</text>
<text x="359.4" y="35.6">SCL</text>
<text x="367.1" y="33.8">6</text>
<text x="82.5" y="37.7" transform="rotate(-90 82.5 37.7)">43</text>
<text x="294.1" y="37.3">5</text>
<text x="294.1" y="40.9">6</text>
<text x="297.6" y="39.1">5</text>
<text x="343.5" y="40.9">3</text>
<text x="367.1" y="40.9">4</text>
<text x="68.4" y="46.1">2</text>
<text x="71.9" y="47.9">3V3</text>
<text x="84" y="44.1" transform="rotate(-90 84 44.1)">EP</text>
<text x="89.6" y="47.9">EN</text>
<text x="95.4" y="46.1">41</text>
<text x="297.6" y="42.6">6</text>
<text x="347" y="42.6">NC</text>
<text x="361" y="42.6">NC</text>
<text x="361.7" y="46.1">ep</text>
<text x="367.1" y="44.4">7</text>
<text x="68.4" y="53.2">4</text>
<text x="68.4" y="49.7">3</text>
<text x="71.9" y="51.4">IO0</text>
<text x="86.1" y="51.4">IO46</text>
<text x="95.4" y="49.7">40</text>
<text x="95.4" y="53.2">39</text>
<text x="68.4" y="56.7">5</text>
<text x="71.9" y="58.5">IO2</text>
<text x="71.9" y="55">IO1</text>
<text x="85.1" y="58.5">RXD0</text>
<text x="86.1" y="55">IO45</text>
<text x="95.4" y="56.7">38</text>
<text x="68.4" y="63.8">7</text>
<text x="68.4" y="60.3">6</text>
<text x="71.9" y="65.5">IO4</text>
<text x="71.9" y="62">IO3</text>
<text x="85.4" y="62">TXD0</text>
<text x="86.1" y="65.5">IO42</text>
<text x="95.4" y="60.3">37</text>
<text x="95.4" y="63.8">36</text>
<text x="68.4" y="70.8">9</text>
<text x="68.4" y="67.3">8</text>
<text x="71.9" y="69.1">IO5</text>
<text x="86.1" y="69.1">IO41</text>
<text x="95.4" y="67.3">35</text>
<text x="95.4" y="70.8">34</text>
<text x="287.1" y="70.8">6</text>
<text x="66.3" y="77.9">11</text>
<text x="66.3" y="74.4">10</text>
<text x="71.9" y="76.1">IO7</text>
<text x="71.9" y="72.6">IO6</text>
<text x="86.1" y="72.6">IO40</text>
<text x="86.1" y="76.1">IO39</text>
<text x="95.4" y="74.4">33</text>
<text x="95.4" y="77.9">32</text>
<text x="287.1" y="77.9">4</text>
<text x="287.1" y="74.4">5</text>
<text x="290.6" y="76.1">5</text>
<text x="290.6" y="72.6">6</text>
<text x="66.3" y="81.4">12</text>
<text x="71.9" y="83.2">IO9</text>
<text x="71.9" y="79.7">IO8</text>
<text x="86.1" y="79.7">IO38</text>
<text x="86.1" y="83.2">IO37</text>
<text x="95.4" y="81.4">31</text>
<text x="287.1" y="81.4">3</text>
<text x="290.6" y="83.2">3</text>
<text x="290.6" y="79.7">4</text>
<text x="66.3" y="88.5">14</text>
<text x="66.3" y="84.9">13</text>
<text x="71.9" y="86.7">IO10</text>
<text x="86.1" y="86.7">IO36</text>
<text x="95.4" y="84.9">30</text>
<text x="95.4" y="88.5">29</text>
<text x="193.6" y="88.5">3</text>
<text x="193.6" y="84.9">4</text>
<text x="197.1" y="86.7">4</text>
<text x="287.1" y="88.5">1</text>
<text x="287.1" y="84.9">2</text>
<text x="290.6" y="86.7">2</text>
<text x="66.3" y="95.5">16</text>
<text x="66.3" y="92">15</text>
<text x="71.9" y="93.8">IO12</text>
<text x="71.9" y="90.2">IO11</text>
<text x="86.1" y="90.2">IO35</text>
<text x="86.1" y="93.8">IO34</text>
<text x="95.4" y="92">28</text>
<text x="95.4" y="95.5">27</text>
<text x="193.6" y="95.5">1</text>
<text x="193.6" y="92">2</text>
<text x="197.1" y="93.8">2</text>
<text x="197.1" y="90.2">3</text>
<text x="290.6" y="90.2">1</text>
<text x="363.5" y="95.5">3</text>
<text x="66.3" y="99.1">17</text>
<text x="71.9" y="100.8">IO14</text>
<text x="71.9" y="97.3">IO13</text>
<text x="86.1" y="97.3">IO33</text>
<text x="197.1" y="97.3">1</text>
<text x="336.5" y="99.1">4</text>
<text x="340" y="100.8">Vout</text>
<text x="354.7" y="100.8">Vout</text>
<text x="357" y="97.3">Vin</text>
<text x="363.5" y="99.1">2</text>
<text x="66.3" y="106.1">19</text>
<text x="66.3" y="102.6">18</text>
<text x="71.9" y="107.9">IO16</text>
<text x="71.9" y="104.4">IO15</text>
<text x="86.1" y="104.4">IO26</text>
<text x="86.1" y="107.9">IO21</text>
<text x="95.4" y="102.6">25</text>
<text x="95.4" y="106.1">24</text>
<text x="66.3" y="113.2">21</text>
<text x="66.3" y="109.6">20</text>
<text x="71.9" y="111.4">IO17</text>
<text x="86.1" y="111.4">IO20</text>
<text x="95.4" y="109.6">23</text>
<text x="95.4" y="113.2">22</text>
<text x="308.3" y="113.2">1</text>
<text x="71.9" y="114.9">IO18</text>
<text x="86.1" y="114.9">IO19</text>
<text x="264.2" y="114.9">1</text>
<text x="264.2" y="118.5">2</text>
<text x="267.7" y="116.7">1B</text>
<text x="282" y="116.7">1C</text>
<text x="287.7" y="118.5">15</text>
<text x="287.7" y="114.9">16</text>
<text x="308.3" y="116.7">2</text>
<text x="311.7" y="114.9">1</text>
<text x="311.7" y="118.5">2</text>
<text x="264.2" y="122">3</text>
<text x="264.2" y="125.5">4</text>
<text x="267.7" y="120.2">2B</text>
<text x="267.7" y="123.8">3B</text>
<text x="282" y="123.8">3C</text>
<text x="282" y="120.2">2C</text>
<text x="287.7" y="125.5">13</text>
<text x="287.7" y="122">14</text>
<text x="308.3" y="120.2">3</text>
<text x="308.3" y="123.8">4</text>
<text x="311.7" y="122">3</text>
<text x="311.7" y="125.5">4</text>
<text x="264.2" y="129">5</text>
<text x="267.7" y="127.3">4B</text>
<text x="267.7" y="130.8">5B</text>
<text x="282" y="130.8">5C</text>
<text x="282" y="127.3">4C</text>
<text x="287.7" y="129">12</text>
<text x="297.7" y="129">1</text>
<text x="301.2" y="130.8">1</text>
<text x="356.4" y="130.5">TAB</text>
<text x="365.1" y="129">4</text>
<text x="264.2" y="132.6">6</text>
<text x="264.2" y="136.1">7</text>
<text x="267.7" y="134.3">6B</text>
<text x="267.7" y="137.9">7B</text>
<text x="282" y="137.9">7C</text>
<text x="282" y="134.3">6C</text>
<text x="287.7" y="136.1">10</text>
<text x="287.7" y="132.6">11</text>
<text x="297.7" y="132.6">2</text>
<text x="297.7" y="136.1">3</text>
<text x="301.2" y="134.3">2</text>
<text x="301.2" y="137.9">3</text>
<text x="338.4" y="132.6">3</text>
<text x="342.9" y="134">In</text>
<text x="353.8" y="135.7" transform="rotate(-90 353.8 135.7)">GND</text>
<text x="356.9" y="134">Out</text>
<text x="365.1" y="132.6">2</text>
<text x="264.2" y="139.6">8</text>
<text x="267.7" y="141.4">E</text>
<text x="278.8" y="141.4">COM</text>
<text x="287.7" y="139.6">9</text>
<text x="297.7" y="139.6">4</text>
<text x="301.2" y="141.4">4</text>
<text x="352.4" y="140.2" transform="rotate(-90 352.4 140.2)">1</text>
<text x="258.9" y="159.2" transform="rotate(-90 258.9 159.2)">3</text>
<text x="262.5" y="159.2" transform="rotate(-90 262.5 159.2)">2</text>
<text x="266" y="159.2" transform="rotate(-90 266 159.2)">1</text>
<text x="260.7" y="162.7" transform="rotate(-90 260.7 162.7)">3</text>
<text x="264.2" y="162.7" transform="rotate(-90 264.2 162.7)">2</text>
<text x="267.8" y="162.7" transform="rotate(-90 267.8 162.7)">1</text>
<text x="218.4" y="173.5" transform="rotate(-90 218.4 173.5)">7</text>
<text x="200.8" y="178.4">1</text>
<text x="205.3" y="179.8">VBUS</text>
<text x="219.8" y="179.9" transform="rotate(-90 219.8 179.9)">EP</text>
<text x="200.8" y="182">2</text>
<text x="200.8" y="185.5">3</text>
<text x="205.3" y="183.4">D-</text>
<text x="266.1" y="183.7">1</text>
<text x="270.6" y="185.1">1</text>
<text x="281.3" y="185.1">2</text>
<text x="285.8" y="183.7">2</text>
<text x="200.8" y="189">4</text>
<text x="205.3" y="186.9">D+</text>
<text x="205.3" y="190.4">ID</text>
<text x="266.1" y="187.3">3</text>
<text x="266.1" y="190.8">5</text>
<text x="270.6" y="188.7">3</text>
<text x="281.3" y="188.7">4</text>
<text x="285.8" y="187.3">4</text>
<text x="285.8" y="190.8">6</text>
<text x="200.8" y="192.5">5</text>
<text x="205.3" y="194">GND</text>
<text x="219.8" y="195.7" transform="rotate(-90 219.8 195.7)">EP</text>
<text x="266.1" y="194.3">7</text>
<text x="266.1" y="197.8">9</text>
<text x="270.6" y="192.2">5</text>
<text x="270.6" y="195.7">7</text>
<text x="281.3" y="192.2">6</text>
<text x="281.3" y="195.7">8</text>
<text x="285.8" y="194.3">8</text>
<text x="285.8" y="197.8">10</text>
<text x="218.4" y="200.2" transform="rotate(-90 218.4 200.2)">6</text>
<text x="270.6" y="199.2">9</text>
<text x="279.2" y="199.2">10</text>
<text x="356" y="201.7" transform="rotate(-90 356 201.7)">2</text>
<text x="359.5" y="201.7" transform="rotate(-90 359.5 201.7)">1</text>
<text x="357.4" y="206.2" transform="rotate(-90 357.4 206.2)">2</text>
<text x="360.9" y="206.2" transform="rotate(-90 360.9 206.2)">1</text>
<text x="193.6" y="224.3">1</text>
<text x="193.6" y="227.8">2</text>
<text x="197.1" y="226.1">1</text>
<text x="260.8" y="227.8">1</text>
<text x="280.5" y="227.8">2</text>
<text x="197.1" y="229.6">2</text>
<text x="260.8" y="231.4">3</text>
<text x="265.3" y="229.2">1</text>
<text x="265.3" y="232.8">3</text>
<text x="276" y="229.2">2</text>
<text x="276" y="232.8">4</text>
<text x="280.5" y="231.4">4</text>
<text x="260.8" y="234.9">5</text>
<text x="265.3" y="236.3">5</text>
<text x="276" y="236.3">6</text>
<text x="280.5" y="234.9">6</text>
<text x="198.9" y="252.5">1</text>
<text x="198.9" y="256">2</text>
<text x="202.4" y="254.3">1</text>
<text x="202.4" y="257.8">2</text>
<text x="198.9" y="259.6">3</text>
<text x="198.9" y="263.1">4</text>
<text x="202.4" y="261.3">3</text>
<text x="202.4" y="264.9">4</text>
<text x="22.6" y="272.3" transform="rotate(-90 22.6 272.3)">3</text>
<text x="26.1" y="272.3" transform="rotate(-90 26.1 272.3)">2</text>
<text x="29.6" y="272.3" transform="rotate(-90 29.6 272.3)">1</text>
<text x="57.9" y="272.3" transform="rotate(-90 57.9 272.3)">3</text>
<text x="61.4" y="272.3" transform="rotate(-90 61.4 272.3)">2</text>
<text x="64.9" y="272.3" transform="rotate(-90 64.9 272.3)">1</text>
<text x="93.1" y="272.3" transform="rotate(-90 93.1 272.3)">3</text>
<text x="96.7" y="272.3" transform="rotate(-90 96.7 272.3)">2</text>
<text x="100.2" y="272.3" transform="rotate(-90 100.2 272.3)">1</text>
<text x="128.4" y="272.3" transform="rotate(-90 128.4 272.3)">3</text>
<text x="131.9" y="272.3" transform="rotate(-90 131.9 272.3)">2</text>
<text x="135.5" y="272.3" transform="rotate(-90 135.5 272.3)">1</text>
<text x="24" y="276.8" transform="rotate(-90 24 276.8)">3</text>
<text x="27.5" y="276.8" transform="rotate(-90 27.5 276.8)">2</text>
<text x="31" y="276.8" transform="rotate(-90 31 276.8)">1</text>
<text x="59.3" y="276.8" transform="rotate(-90 59.3 276.8)">3</text>
<text x="62.8" y="276.8" transform="rotate(-90 62.8 276.8)">2</text>
<text x="66.3" y="276.8" transform="rotate(-90 66.3 276.8)">1</text>
<text x="94.5" y="276.8" transform="rotate(-90 94.5 276.8)">3</text>
<text x="98.1" y="276.8" transform="rotate(-90 98.1 276.8)">2</text>
<text x="101.6" y="276.8" transform="rotate(-90 101.6 276.8)">1</text>
<text x="129.8" y="276.8" transform="rotate(-90 129.8 276.8)">3</text>
<text x="133.3" y="276.8" transform="rotate(-90 133.3 276.8)">2</text>
<text x="136.9" y="276.8" transform="rotate(-90 136.9 276.8)">1</text>
</g>
<g font-size="3.2">
<text x="343.5" y="37.3">2</text>
<text x="347" y="39.1">VSS</text>
<text x="68.4" y="42.6">1</text>
<text x="71.9" y="44.4">GND</text>
<text x="86.7" y="44.4">GND</text>
<text x="95.4" y="42.6">42</text>
<text x="86.7" y="100.8">GND</text>
<text x="95.4" y="99.1">26</text>
<text x="347.3" y="104.4">GND/ADJ</text>
<text x="363.5" y="102.6">1</text>
<text x="15.6" y="231.4">4</text>
<text x="35.3" y="231.4">1</text>
<text x="50.9" y="231.4">4</text>
<text x="70.6" y="231.4">1</text>
<text x="86.2" y="231.4">4</text>
<text x="105.8" y="231.4">1</text>
<text x="121.5" y="231.4">4</text>
<text x="141.1" y="231.4">1</text>
<text x="15.6" y="241.9">5</text>
<text x="50.9" y="241.9">5</text>
<text x="86.2" y="241.9">5</text>
<text x="121.5" y="241.9">5</text>
<text x="15.6" y="249">3</text>
<text x="35.3" y="249">2</text>
<text x="50.9" y="249">3</text>
<text x="70.6" y="249">2</text>
<text x="86.2" y="249">3</text>
<text x="105.8" y="249">2</text>
<text x="121.5" y="249">3</text>
<text x="141.1" y="249">2</text>
</g>
<g font-size="3.2" fill="#f00">
<text x="358.5" y="39.1">VDD</text>
<text x="367.1" y="37.3">5</text>
</g>
<g font-size="2.5" fill="#00f">
<text x="19" y="173.5" transform="rotate(-90 19 173.5)">2</text>
<text x="33.2" y="173.5" transform="rotate(-90 33.2 173.5)">1</text>
<text x="54.3" y="173.5" transform="rotate(-90 54.3 173.5)">2</text>
<text x="68.4" y="173.5" transform="rotate(-90 68.4 173.5)">1</text>
<text x="89.6" y="173.5" transform="rotate(-90 89.6 173.5)">2</text>
<text x="103.7" y="173.5" transform="rotate(-90 103.7 173.5)">1</text>
<text x="124.9" y="173.5" transform="rotate(-90 124.9 173.5)">2</text>
<text x="139" y="173.5" transform="rotate(-90 139 173.5)">1</text>
<text x="19" y="206.8" transform="rotate(-90 19 206.8)">3</text>
<text x="33.2" y="206.8" transform="rotate(-90 33.2 206.8)">4</text>
<text x="54.3" y="206.8" transform="rotate(-90 54.3 206.8)">3</text>
<text x="68.4" y="206.8" transform="rotate(-90 68.4 206.8)">4</text>
<text x="89.6" y="206.8" transform="rotate(-90 89.6 206.8)">3</text>
<text x="103.7" y="206.8" transform="rotate(-90 103.7 206.8)">4</text>
<text x="124.9" y="206.8" transform="rotate(-90 124.9 206.8)">3</text>
<text x="139" y="206.8" transform="rotate(-90 139 206.8)">4</text>
</g>
</svg>
